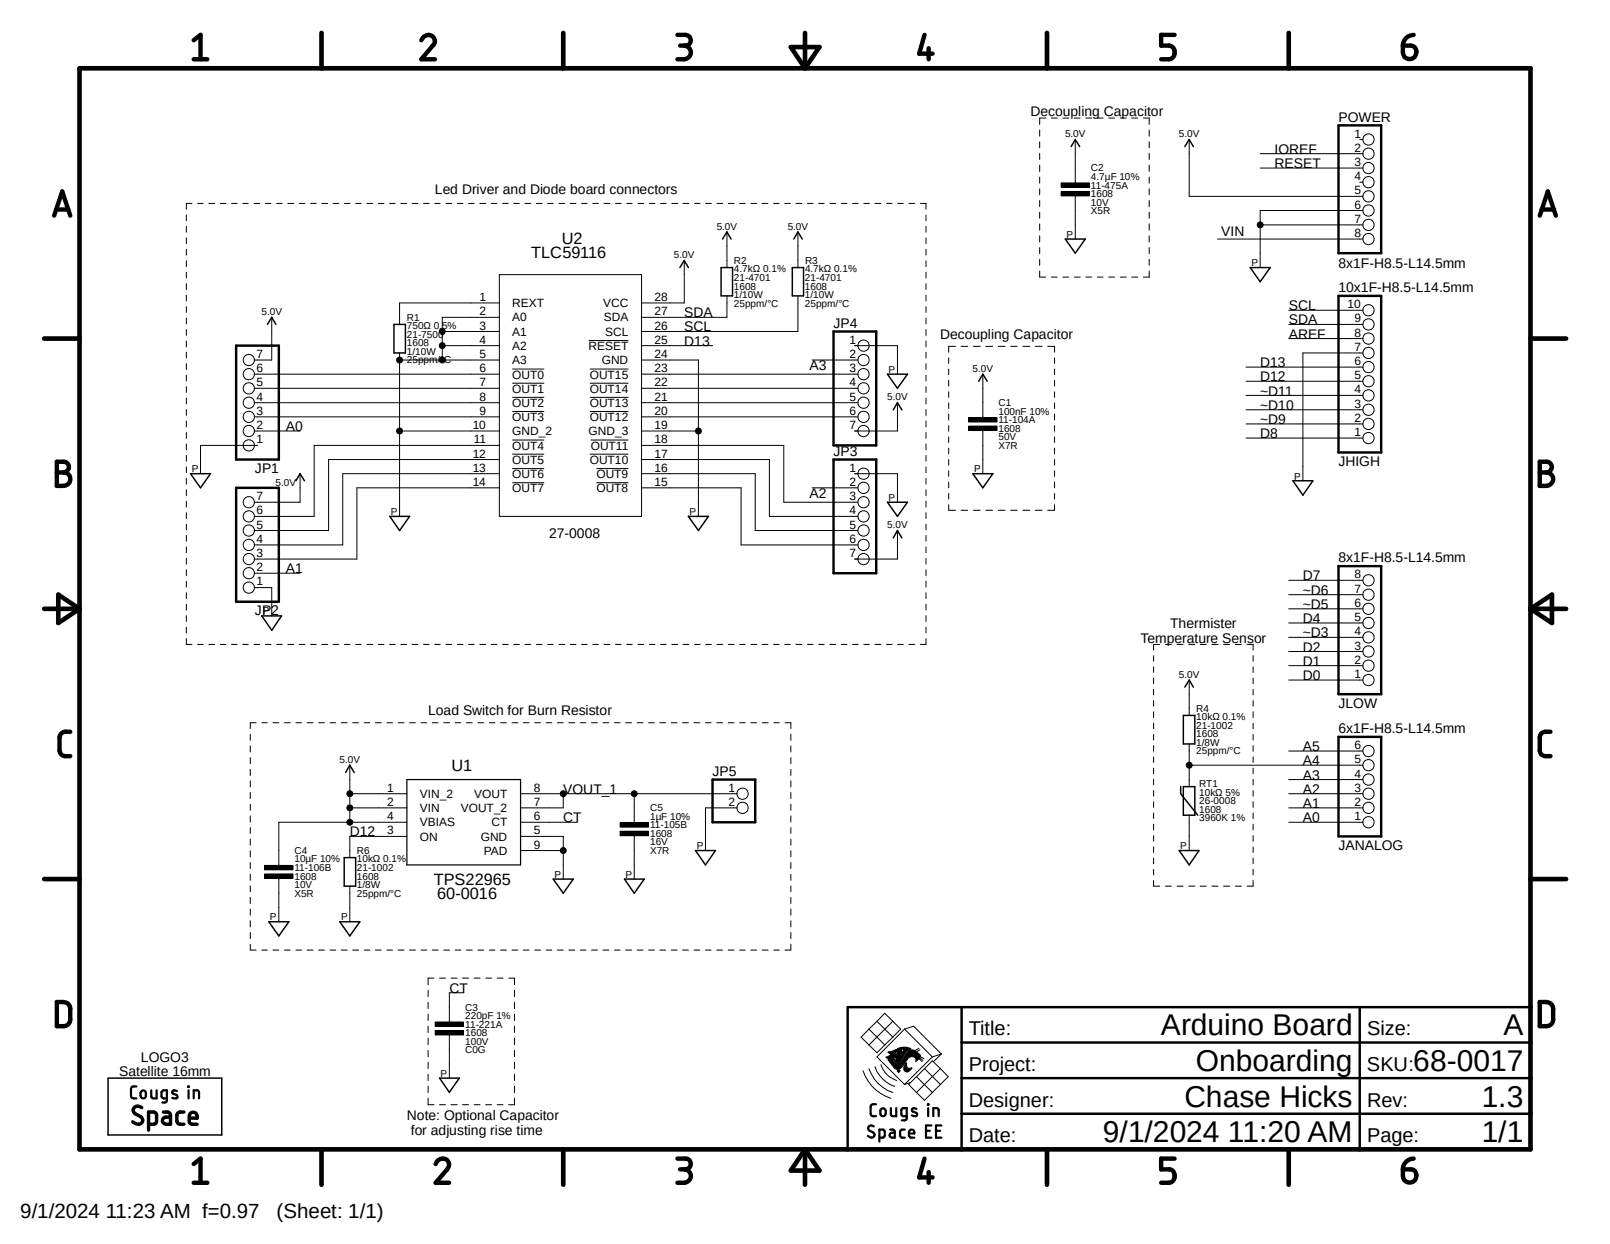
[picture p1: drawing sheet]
<svg xmlns="http://www.w3.org/2000/svg" width="279mm" height="216mm" viewBox="0 0 279 216" stroke-linecap="round" stroke-linejoin="round" font-family="sans-serif">
<path d="M7.2 3.5l265 203.8M272.2 3.5l-265 203.8" fill="none" stroke="#fff" stroke-width=".17"/>
<g fill="none" stroke="#000" stroke-width=".17">
<path d="M32.3 37.3v1M32.3 39.3v1M33.3 35.3h-1v1M34.3 35.3h1M36.2 35.3h1.1M38.2 35.3h1M40.2 35.3h.9M42.1 35.3h1M44.1 35.3h1M46.1 35.3h.9M48 35.3h1M50 35.3h1"/>
<path d="M51.9 35.3h1M53.9 35.3h1M55.8 35.3h1.1M57.8 35.3h1M59.8 35.3h.9M61.7 35.3h1M63.7 35.3h1M65.7 35.3h.9M67.6 35.3h1M69.6 35.3h1M71.5 35.3h1M73.5 35.3h1"/>
<path d="M75.4 35.3h1M77.4 35.3h1M79.4 35.3h.9M81.3 35.3h1M83.3 35.3h1M85.3 35.3h.9M87.2 35.3h1M89.2 35.3h.9M91.1 35.3h1M93.1 35.3h1M95 35.3h1M97 35.3h1"/>
<path d="M99 35.3h.9M100.9 35.3h1M102.9 35.3h.9M104.8 35.3h1M106.8 35.3h1M108.8 35.3h.9M110.7 35.3h1M112.7 35.3h1M114.6 35.3h1M116.6 35.3h1M118.5 35.3h1M120.5 35.3h1"/>
<path d="M122.5 35.3h.9M124.4 35.3h1M126.4 35.3h1M128.4 35.3h.9M130.3 35.3h1M132.2 35.3h1.1M134.2 35.3h1M136.2 35.3h1M138.1 35.3h1M140.1 35.3h1M142.1 35.3h.9M144 35.3h1"/>
<path d="M146 35.3h1M148 35.3h.9M149.9 35.3h1M151.8 35.3h1.1M153.8 35.3h1M155.8 35.3h1M157.7 35.3h1M159.7 35.3h1v1M160.7 37.3v1M160.7 39.3v1M180.4 22.6v1M180.4 24.6v1.1"/>
<path d="M180.4 26.6v1.1M180.4 28.7v1.1M180.4 30.7v1.1M180.4 32.8v1M180.4 34.8v1.1M180.4 36.8v1.1M180.4 38.9v1.1M181.5 20.5h-1.1v1.1M182.5 20.5h1M184.1 31.7h5v.8h-5zM184.1 33.2h5v.8h-5zM184.4 20.5h1.1"/>
<path d="M186.4 20.5h1.1M186.6 24.2v7.5M186.6 34v7.5M188.4 20.5h1M190.4 20.5h1M192.4 20.5h1M194.4 20.5h1.1M196.4 20.5h1M198.4 20.5h1v1.1M199.4 22.6v1M199.4 24.6v1.1M199.4 26.6v1.1"/>
<path d="M199.4 28.7v1.1M199.4 30.7v1.1M199.4 32.8v1M199.4 34.8v1.1M199.4 36.8v1.1M199.4 38.9v1.1M206.4 24.2v9.9h30.1M218.7 26.7h17.8M218.7 29.2h17.8M218.7 39h17.8M236 24.2h.5M236 31.6h.5"/>
<path d="M236.5 36.5h-17.8v9.9M32.3 41.3v1M32.3 43.3v1M32.3 45.3v1M32.3 47.2v1.1M32.3 49.2v1M32.3 51.2v1M32.3 53.2v1M32.3 55.2v1M32.3 57.2v1M32.3 59.2v1M47.2 55.1v7.4h-3.1"/>
<path d="M76.8 60h9.9M76.8 57.5h9.9M86.7 52.6h-17.4v3.7M86.7 47.7h24.6v41.9h-24.6zM86.7 55.1h-9.9v7.4M102.2 59.1h6.9M111.3 60h12.4M118.7 45.2v7.4h-7.4M126.2 40.3v6.1M126.2 51.4v3.7h-14.9M138.5 40.3v6.1M138.5 51.4v6.1h-27.2"/>
<path d="M148.3 60h7.4v4.9M160.7 41.3v1M160.7 43.3v1M160.7 45.3v1M160.7 47.2v1.1M160.7 49.2v1M160.7 51.2v1M160.7 53.2v1M160.7 55.2v1M160.7 57.2v1M160.7 59.2v1M180.4 47v1.1h1.1"/>
<path d="M180.4 40.9v1.1M180.4 43v1M180.4 45v1.1M182.5 48.1h1M184.4 48.1h1.1M186.4 48.1h1.1M188.4 48.1h1M190.4 48.1h1M192.4 48.1h1M194.4 48.1h1.1M196.4 48.1h1M199.4 40.9v1.1"/>
<path d="M199.4 43v1M199.4 45v1.1M199.4 47v1.1h-1M211.3 41.5h25.2M223.6 58.8h12.9M223.6 56.3h12.9M223.6 53.8h12.9M32.3 61.1v1M32.3 63.1v1M32.3 65.1v1M32.3 67.1v1M32.3 69.1v1"/>
<path d="M32.3 71.1v1M32.3 73.1v1M32.3 75.1v1M32.3 77v1.1M32.3 79v1.1M44.1 74.8h8M44.1 72.3h42.6M44.1 69.9h42.6M44.1 67.4h42.6M44.1 64.9h42.6M44.7 77.3h-9.9v4.9M69.3 61.3v28.3"/>
<path d="M69.3 74.8h17.4M69.3 62.5h17.4M86.7 77.3h-32.2v12.3h-10.4M86.7 79.8h-29.7v12.3h-12.9M88.9 64.1h5.5M88.9 66.5h5.5M88.9 69h5.5M88.9 71.4h5.5M88.9 76.4h5.5M88.9 78.8h5.5M102.4 64.1h6.7M102.4 66.5h6.7"/>
<path d="M102.4 69h6.7M102.4 71.4h6.7M102.4 78.8h6.7M102.5 76.4h6.6M111.3 62.5h9.9v27.1M111.3 77.3h24.7v9.9h12.9M111.3 74.8h9.9M111.3 72.3h37.6M111.3 69.9h37.6M111.3 67.4h37.6M111.3 64.9h37.6M111.3 79.8h22.2v9.8h15.4"/>
<path d="M140.9 62.5h8M155.7 69.9v4.9h-7.4M160.7 61.1v1M160.7 63.1v1M160.7 65.1v1M160.7 67.1v1M160.7 69.1v1M160.7 71.1v1M160.7 73.1v1M160.7 75.1v1M160.7 77v1.1M160.7 79v1.1"/>
<path d="M164.6 62.1v1M164.6 64.1v.9M164.6 66v1M164.6 68v1M164.6 69.9v1M164.6 71.9v1M164.6 73.9v.9M164.6 75.8v1M164.6 77.8v1M164.6 79.8v.9M165.8 60.1h-1.2v1M166.8 60.1h1.1"/>
<path d="M168.1 72.5h4.9v.7h-4.9zM168.1 74h4.9v.7h-4.9zM168.9 60.1h1.2M170.6 64.9v7.6M170.6 74.7v7.5M171.1 60.1h1.2M173.2 60.1h1.2M175.4 60.1h1.1M177.5 60.1h1.2M179.7 60.1h1.1M181.8 60.1h1.2v1M183 62.1v1"/>
<path d="M183 64.1v.9M183 66v1M183 68v1M183 69.9v1M183 71.9v1M183 73.9v.9M183 75.8v1M183 77.8v1M183 79.8v.9M216.2 76h20.3M216.2 73.6h20.3M216.2 71.1h20.3"/>
<path d="M216.2 68.6h20.3M216.2 66.2h20.3M216.2 63.7h20.3M236.5 61.3h-10.4v22.1M32.3 81v1M32.3 83v1M32.3 85v1M32.3 87v1M32.3 89v1M32.3 91v.9M32.3 92.9v1M32.3 94.9v1"/>
<path d="M32.3 96.9v1M32.3 98.9v1M44.1 99.5h8M52.1 82.2v5h-8M86.7 84.7h-24.8v12.3h-17.8M86.7 82.2h-27.2v12.4h-15.4M88.9 81.3h5.5M88.9 83.8h5.5M103.5 81.3h5.6M103.5 83.8h5.6M111.3 84.7h17.3v9.9h20.3M111.3 82.2h19.8v9.9h17.8"/>
<path d="M140.9 84.7h8M148.3 82.2h7.4v5M155.7 92.1v4.9h-7.4M160.7 81v1M160.7 83v1M160.7 85v1M160.7 87v1M160.7 89v1M160.7 91v.9M160.7 92.9v1M160.7 94.9v1M160.7 96.9v1"/>
<path d="M160.7 98.9v1M164.6 87.6v1h1.2M164.6 81.7v1M164.6 83.7v1M164.6 85.6v1M166.8 88.6h1.1M168.9 88.6h1.2M171.1 88.6h1.2M173.2 88.6h1.2M175.4 88.6h1.1M177.5 88.6h1.2M179.7 88.6h1.1"/>
<path d="M183 81.7v1M183 83.7v1M183 85.6v1M183 87.6v1h-1.2M32.3 100.9v1M32.3 102.9v1M32.3 104.9v1M32.3 106.8v1.1M32.3 108.8v1.1M32.3 110.8v1h1M34.3 111.8h1M36.2 111.8h1.1"/>
<path d="M38.2 111.8h1M40.2 111.8h.9M42.1 111.8h1M44.1 111.8h1M44.1 102h3.1v4.9M46.1 111.8h.9M48 111.8h1M50 111.8h1M51.9 111.8h1M53.9 111.8h1M55.8 111.8h1.1M57.8 111.8h1"/>
<path d="M59.8 111.8h.9M61.7 111.8h1M63.7 111.8h1M65.7 111.8h.9M67.6 111.8h1M69.6 111.8h1M71.5 111.8h1M73.5 111.8h1M75.4 111.8h1M77.4 111.8h1M79.4 111.8h.9M81.3 111.8h1"/>
<path d="M83.3 111.8h1M85.3 111.8h.9M87.2 111.8h1M89.2 111.8h.9M91.1 111.8h1M93.1 111.8h1M95 111.8h1M97 111.8h1M99 111.8h.9M100.9 111.8h1M102.9 111.8h.9M104.8 111.8h1"/>
<path d="M106.8 111.8h1M108.8 111.8h.9M110.7 111.8h1M112.7 111.8h1M114.6 111.8h1M116.6 111.8h1M118.5 111.8h1M120.5 111.8h1M122.5 111.8h.9M124.4 111.8h1M126.4 111.8h1M128.4 111.8h.9"/>
<path d="M130.3 111.8h1M132.2 111.8h1.1M134.2 111.8h1M136.2 111.8h1M138.1 111.8h1M140.1 111.8h1M142.1 111.8h.9M144 111.8h1M146 111.8h1M148 111.8h.9M149.9 111.8h1M151.8 111.8h1.1"/>
<path d="M153.8 111.8h1M155.8 111.8h1M157.7 111.8h1M160.7 110.8v1h-1M160.7 100.9v1M160.7 102.9v1M160.7 104.9v1M160.7 106.8v1.1M160.7 108.8v1.1M200.2 113.8v1M200.2 115.7v1M200.2 117.7v1"/>
<path d="M200.2 119.6v1M201.3 111.8h-1.1v1M202.2 111.8h1.1M204.3 111.8h1M206.3 111.8h1M206.4 118v6.2M208.3 111.8h1M210.3 111.8h1.1M212.3 111.8h1.1M214.4 111.8h1M216.4 111.8h1.1v1M217.5 113.8v1"/>
<path d="M217.5 115.7v1M217.5 117.7v1M217.5 119.6v1M223.6 118h12.9M223.6 115.5h12.9M223.6 113.1h12.9M223.6 110.6h12.9M223.6 108.1h12.9M223.6 105.7h12.9M223.6 103.2h12.9M223.6 100.7h12.9M43.4 127.4v1.1"/>
<path d="M43.4 129.5v1M43.4 131.5v1M43.4 133.5v1.1M43.4 135.5v1.1M43.4 137.5v1.1M43.4 139.6v1M44.4 125.4h-1v1M45.4 125.4h1M47.4 125.4h1M49.4 125.4h1M51.4 125.4h.9M53.3 125.4h1"/>
<path d="M55.3 125.4h1M57.3 125.4h1M59.2 125.4h1M60.7 137.8h9.9M60.7 132.8v9.9M61.2 125.4h1M63.2 125.4h1M65.2 125.4h1M67.1 125.4h1M69.1 125.4h1M71.1 125.4h1M73.1 125.4h.9"/>
<path d="M75 125.4h1M77 125.4h1M79 125.4h1M80.9 125.4h1.1M82.9 125.4h1M84.9 125.4h1M86.9 125.4h1M88.9 125.4h1M90.3 137.8h37.6M90.8 125.4h1M92.8 125.4h1M94.8 125.4h1"/>
<path d="M96.7 125.4h1M97.7 137.8v2.4h-7.4M98.7 125.4h1M100.7 125.4h1M102.7 125.4h1M104.6 125.4h1.1M106.6 125.4h1M108.6 125.4h1M110.1 137.8v5M110.6 125.4h1M112.6 125.4h.9M114.5 125.4h1"/>
<path d="M116.5 125.4h1M118.4 125.4h1.1M120.4 125.4h1.1M122.4 125.4h1M124.4 125.4h1M126.4 125.4h1M128.4 125.4h.9M130.3 125.4h1M132.3 125.4h1M134.3 125.4h1M136.2 125.4h1v1M137.2 127.4v1.1"/>
<path d="M137.2 129.5v1M137.2 131.5v1M137.2 133.5v1.1M137.2 135.5v1.1M137.2 137.5v1.1M137.2 139.6v1M200.2 121.6v1M200.2 123.5v1M200.2 125.5v1M200.2 127.5v.9M200.2 129.4v1M200.2 131.4v.9"/>
<path d="M200.2 133.3v1M200.2 135.3v.9M200.2 137.2v1M200.2 139.1v1M206.4 132.8h30.1M206.4 129.1v7.4M217.5 121.6v1M217.5 123.5v1M217.5 125.5v1M217.5 127.5v.9M217.5 129.4v1M217.5 131.4v.9"/>
<path d="M217.5 133.3v1M217.5 135.3v.9M217.5 137.2v1M217.5 139.1v1M223.6 137.8h12.9M223.6 135.3h12.9M223.6 130.3h12.9M43.4 141.6v1.1M43.4 143.6v1.1M43.4 145.6v1.1M43.4 147.7v1M43.4 149.7v1"/>
<path d="M43.4 151.7v1.1M43.4 153.8v1M43.4 155.7v1.1M43.4 157.8v1M43.4 159.8v1.1M45.9 150.2h4.9v.8h-4.9zM45.9 151.7h4.9v.7h-4.9zM48.4 152.4v7.6M60.7 140.2h9.9M60.7 153.8v6.2M70.6 142.7h-22.2v7.5M70.6 145.2h-9.9v3.6"/>
<path d="M90.3 142.7h9.9M90.3 145.2h7.4v7.4M90.3 147.6h7.4M107.6 142.8h4.9v.8h-4.9zM107.6 144.3h4.9v.7h-4.9zM110.1 145v7.6M127.9 140.2h-5.5v7.4M137.2 141.6v1.1M137.2 143.6v1.1M137.2 145.6v1.1M137.2 147.7v1M137.2 149.7v1"/>
<path d="M137.2 151.7v1.1M137.2 153.8v1M137.2 155.7v1.1M137.2 157.8v1M137.2 159.8v1.1M200.2 141.1v1M200.2 143v1.1M200.2 145v1M200.2 147v1M200.2 148.9v1M200.2 150.9v.9M200.2 152.8v1h1.1"/>
<path d="M202.2 153.8h1.1M204.3 153.8h1M206.3 153.8h1M206.4 141.5v6.1M208.3 153.8h1M210.3 153.8h1.1M212.3 153.8h1.1M214.4 153.8h1M217.5 152.8v1h-1.1M217.5 141.1v1M217.5 143v1.1M217.5 145v1"/>
<path d="M217.5 147v1M217.5 148.9v1M217.5 150.9v.9M223.6 142.7h12.9M223.6 140.2h12.9M43.4 161.8v1.1M43.4 163.9v1h1M45.4 164.9h1M47.4 164.9h1M49.4 164.9h1M51.4 164.9h.9M53.3 164.9h1"/>
<path d="M55.3 164.9h1M57.3 164.9h1M59.2 164.9h1M61.2 164.9h1M63.2 164.9h1M65.2 164.9h1M67.1 164.9h1M69.1 164.9h1M71.1 164.9h1M73.1 164.9h.9M74.3 171.9v1.1M74.3 173.9v1.1"/>
<path d="M74.3 176v1.1M74.3 178.1v1.1M75 164.9h1M75.3 169.8h-1v1.1M75.5 177.4h4.9v.7h-4.9zM75.5 178.9h4.9v.7h-4.9zM76.3 169.8h1M77 164.9h1M78 179.6v7.5M78.3 169.8h1M79 164.9h1M80.3 169.8h1"/>
<path d="M80.5 172.3h-2.5v5.1M80.9 164.9h1.1M82.3 169.8h1M82.9 164.9h1M84.3 169.8h1M84.9 164.9h1M86.3 169.8h1M86.9 164.9h1M88.3 169.8h1v1.1M88.9 164.9h1M89.3 171.9v1.1M89.3 173.9v1.1"/>
<path d="M89.3 176v1.1M89.3 178.1v1.1M90.8 164.9h1M92.8 164.9h1M94.8 164.9h1M96.7 164.9h1M98.7 164.9h1M100.7 164.9h1M102.7 164.9h1M104.6 164.9h1.1M106.6 164.9h1M108.6 164.9h1"/>
<path d="M110.6 164.9h1M112.6 164.9h.9M114.5 164.9h1M116.5 164.9h1M118.4 164.9h1.1M120.4 164.9h1.1M122.4 164.9h1M124.4 164.9h1M126.4 164.9h1M128.4 164.9h.9M130.3 164.9h1M132.3 164.9h1"/>
<path d="M134.3 164.9h1M137.2 163.9v1h-1M137.2 161.8v1.1M150.8 178.6l-1.4 1.4 1.4 1.4M150.8 178.6l2.7 2.8M152.2 177.2l1.3-1.3 2.8 2.7-1.4 1.4M152.2 177.2l-1.4 1.4M152.2 177.2l2.7 2.8M154.9 177.2l-4.1 4.2M157 178.6l4.8 4.8M157 178.6l-4.8 4.8 4.8 4.9M157 178.6l1.5-.5 4.9 4.8"/>
<path d="M74.3 190.6v1.1h1M74.3 180.2v1.1M74.3 182.3v1.1M74.3 184.4v1.1M74.3 186.4v1.1M74.3 188.5v1.2M76.3 191.7h1M78.3 191.7h1M80.3 191.7h1M82.3 191.7h1M84.3 191.7h1M86.3 191.7h1"/>
<path d="M89.3 180.2v1.1M89.3 182.3v1.1M89.3 184.4v1.1M89.3 186.4v1.1M89.3 188.5v1.2M89.3 190.6v1.1h-1M149.8 185.8a7.5 7.5 0 0 0 4.8 4.8M150.8 185.5a6.6 6.6 0 0 0 4.1 4.1M150.8 181.4l1.4 1.3 1.3-1.3M151.8 185.1a5.5 5.5 0 0 0 3.5 3.5M152.9 184.8a4.3 4.3 0 0 0 2.7 2.7M154.1 182.5l.8-.1 .7-.3v.5l-.2 .1-.1 .3 .5-.4-.1-.6 .9-.3-.2 1.1 .5-.6h-.1v-.5l1.3 .3a3.6 3.6 0 0 0-1.6 1.8l-.5 .5a.54 .54 0 0 1-.8-.1l.5-.7a2.07 2.07 0 0 1-1.9 0l.8-.5-.5-.3z"/>
<path d="M154.1 183.9h1.1l-.3 .3a.83 .83 0 0 0 .8 .4 .83 .83 0 0 0 .7-.4 4.8 4.8 0 0 1 1.5-1.9l.2-.1a1.83 1.83 0 0 1 1.6 .9 1.09 1.09 0 0 1-.7 1 .76 .76 0 0 0-.7-.7 .76 .76 0 0 0-.8 .5 4.7 4.7 0 0 1-1.6 1.7h-.3l-.4-.3zM154.9 180l-1.4 1.4M155.7 185.8h.5l-.2 .3zM157.2 184.4l.2 .1a.6 .6 0 0 0 .1 .7 .6 .6 0 0 0 .7 .1l.1 .1a.87 .87 0 0 1-1.2 .5 1.1 1.1 0 0 1 .1-1.5zM159 184.1l-.1 .2M159 186.9l2.8 2.7M159.4 183.7l.6 .5M159.5 181.9l-.8 .5M159.5 183.5l.7 .5M159.6 183.3l.8 .4M159.6 182.2l-.6 .4M160.4 185.5l2.8 2.7"/>
<path d="M161.8 183.4l-4.8 4.8 1-.3M163.2 185.5l-1.4-1.4-4.1 4.1 1.3 1.4M163.2 185.5l1.3 1.4-4.1 4.1-1.4-1.4M163.2 185.5l-4.2 4.1M163.4 182.9l-1.6 .5M163.4 182.9l-1.4 1.4"/>
<circle cx="218.7" cy="39" r=".51"/>
<circle cx="237.5" cy="34.1" r=".98"/>
<circle cx="237.5" cy="31.6" r=".98"/>
<circle cx="237.5" cy="26.7" r=".98"/>
<circle cx="237.5" cy="36.5" r=".98"/>
<circle cx="237.5" cy="39" r=".98"/>
<circle cx="237.5" cy="29.2" r=".98"/>
<circle cx="237.5" cy="24.2" r=".98"/>
<circle cx="76.7" cy="60" r=".51"/>
<circle cx="76.7" cy="57.5" r=".51"/>
<circle cx="149.9" cy="60" r=".98"/>
<circle cx="237.5" cy="56.3" r=".98"/>
<circle cx="237.5" cy="53.8" r=".98"/>
<circle cx="237.5" cy="41.5" r=".98"/>
<circle cx="237.5" cy="58.8" r=".98"/>
<circle cx="43.2" cy="64.9" r=".98"/>
<circle cx="43.2" cy="72.3" r=".98"/>
<circle cx="43.2" cy="67.4" r=".98"/>
<circle cx="43.2" cy="74.8" r=".98"/>
<circle cx="43.2" cy="77.3" r=".98"/>
<circle cx="43.2" cy="62.5" r=".98"/>
<circle cx="43.2" cy="69.9" r=".98"/>
<circle cx="69.3" cy="62.5" r=".51"/>
<circle cx="69.3" cy="74.8" r=".51"/>
<circle cx="76.7" cy="62.5" r=".51"/>
<circle cx="121.2" cy="74.8" r=".51"/>
<circle cx="149.9" cy="74.8" r=".98"/>
<circle cx="149.9" cy="62.5" r=".98"/>
<circle cx="149.9" cy="64.9" r=".98"/>
<circle cx="149.9" cy="69.9" r=".98"/>
<circle cx="149.9" cy="67.4" r=".98"/>
<circle cx="149.9" cy="72.3" r=".98"/>
<circle cx="237.5" cy="63.7" r=".98"/>
<circle cx="237.5" cy="61.3" r=".98"/>
<circle cx="237.5" cy="68.6" r=".98"/>
<circle cx="237.5" cy="66.2" r=".98"/>
<circle cx="237.5" cy="76" r=".98"/>
<circle cx="237.5" cy="71.1" r=".98"/>
<circle cx="237.5" cy="73.6" r=".98"/>
<circle cx="43.2" cy="87.2" r=".98"/>
<circle cx="43.2" cy="94.6" r=".98"/>
<circle cx="43.2" cy="99.5" r=".98"/>
<circle cx="43.2" cy="92.1" r=".98"/>
<circle cx="43.2" cy="89.6" r=".98"/>
<circle cx="43.2" cy="97" r=".98"/>
<circle cx="149.9" cy="89.6" r=".98"/>
<circle cx="149.9" cy="87.2" r=".98"/>
<circle cx="149.9" cy="92.1" r=".98"/>
<circle cx="149.9" cy="82.2" r=".98"/>
<circle cx="149.9" cy="97" r=".98"/>
<circle cx="149.9" cy="84.7" r=".98"/>
<circle cx="149.9" cy="94.6" r=".98"/>
<circle cx="43.2" cy="102" r=".98"/>
<circle cx="237.5" cy="115.5" r=".98"/>
<circle cx="237.5" cy="100.7" r=".98"/>
<circle cx="237.5" cy="113.1" r=".98"/>
<circle cx="237.5" cy="103.2" r=".98"/>
<circle cx="237.5" cy="108.1" r=".98"/>
<circle cx="237.5" cy="110.6" r=".98"/>
<circle cx="237.5" cy="105.7" r=".98"/>
<circle cx="237.5" cy="118" r=".98"/>
<circle cx="60.7" cy="137.8" r=".51"/>
<circle cx="97.7" cy="137.8" r=".51"/>
<circle cx="110.1" cy="137.8" r=".51"/>
<circle cx="128.9" cy="137.8" r=".98"/>
<circle cx="206.4" cy="132.8" r=".51"/>
<circle cx="237.5" cy="132.8" r=".98"/>
<circle cx="237.5" cy="137.8" r=".98"/>
<circle cx="237.5" cy="135.3" r=".98"/>
<circle cx="237.5" cy="130.3" r=".98"/>
<circle cx="60.7" cy="140.2" r=".51"/>
<circle cx="60.7" cy="142.7" r=".51"/>
<circle cx="97.7" cy="147.6" r=".51"/>
<circle cx="128.9" cy="140.2" r=".98"/>
<circle cx="237.5" cy="142.7" r=".98"/>
<circle cx="237.5" cy="140.2" r=".98"/>
</g>
<g fill="none" stroke="#000" stroke-width=".42">
<path d="M232.3 21.8h7.4v22.1h-7.4zM41 60h7.4v19.8h-7.4zM144.7 57.5h7.4v19.8h-7.4zM232.3 51.4h7.4v27.1h-7.4zM144.7 79.8h7.4v19.7h-7.4zM41 84.7h7.4v19.7h-7.4zM232.3 98.3h7.4v22.2h-7.4zM123.7 135.3h7.4v7.4h-7.4zM232.3 127.9h7.4v17.3h-7.4zM166.9 174.8v24.7M236 174.8v24.7M265.6 174.8h-118.5v24.7"/>
<path d="M166.9 193.3h98.7M166.9 187.1h98.7M166.9 180.9h98.7"/>
</g>
<g fill="none" stroke="#000" stroke-width=".25">
<path d="M185.9 25.4l.7-1.2 .8 1.2M205.6 25.4l.8-1.2 .7 1.2M46.4 56.3l.8-1.2 .7 1.2M68.4 56.3h2v5h-2zM118 46.4l.7-1.2 .8 1.2M125.1 46.4h2v5h-2zM125.4 41.5l.8-1.2 .7 1.2M137.5 46.4h1.9v5h-1.9zM137.8 41.5l.7-1.2 .7 1.2M184.9 41.5h3.4l-1.7 2.4zM217 46.4h3.4l-1.7 2.5zM154 64.9h3.5l-1.8 2.5z"/>
<path d="M155 71.1l.7-1.2 .8 1.2M169.8 66.2l.8-1.3 .7 1.3M33.1 82.2h3.4l-1.7 2.5zM51.4 83.4l.7-1.2 .7 1.2M67.6 89.6h3.5l-1.8 2.5zM119.5 89.6h3.4l-1.7 2.5zM154 87.2h3.5l-1.8 2.4zM155 93.3l.7-1.2 .8 1.2M168.8 82.2h3.5l-1.7 2.5zM224.4 83.4h3.4l-1.7 2.5zM45.4 106.9h3.5l-1.7 2.5zM205.6 119.3l.8-1.3 .7 1.3"/>
<path d="M60 134.1l.7-1.3 .8 1.3M204.9 136.5v1.3l3 3.7M205.4 136.5h1.9v5h-1.9zM205.4 124.2h1.9v4.9h-1.9zM46.7 160h3.4l-1.7 2.4zM59 160h3.4l-1.7 2.4zM59.7 148.8h2v5h-2zM96 152.6h3.5l-1.8 2.4zM108.4 152.6h3.4l-1.7 2.4zM120.7 147.6h3.5l-1.8 2.5zM204.6 147.6h3.5l-1.7 2.5zM18.8 187.1h19.7v9.9h-19.7z"/>
<path d="M76.3 187.1h3.4l-1.7 2.5z"/>
</g>
<g fill="#000">
<path d="M184.1 31.7h5v.8h-5z" fill-rule="evenodd"/>
<path d="M184.1 33.2h5v.8h-5z" fill-rule="evenodd"/>
<path d="M168.1 72.5h4.9v.7h-4.9z" fill-rule="evenodd"/>
<path d="M168.1 74h4.9v.7h-4.9z" fill-rule="evenodd"/>
<path d="M45.9 150.2h4.9v.8h-4.9z" fill-rule="evenodd"/>
<path d="M45.9 151.7h4.9v.7h-4.9z" fill-rule="evenodd"/>
<path d="M107.6 142.8h4.9v.8h-4.9z" fill-rule="evenodd"/>
<path d="M107.6 144.3h4.9v.7h-4.9z" fill-rule="evenodd"/>
<path d="M75.5 177.4h4.9v.7h-4.9z" fill-rule="evenodd"/>
<path d="M75.5 178.9h4.9v.7h-4.9z" fill-rule="evenodd"/>
<path d="M154.1 182.5l.8-.1 .7-.3v.5l-.2 .1-.1 .3 .5-.4-.1-.6 .9-.3-.2 1.1 .5-.6h-.1v-.5l1.3 .3a3.6 3.6 0 0 0-1.6 1.8l-.5 .5a.54 .54 0 0 1-.8-.1l.5-.7a2.07 2.07 0 0 1-1.9 0l.8-.5-.5-.3z" fill-rule="evenodd"/>
<path d="M154.1 183.9h1.1l-.3 .3a.83 .83 0 0 0 .8 .4 .83 .83 0 0 0 .7-.4 4.8 4.8 0 0 1 1.5-1.9l.2-.1a1.83 1.83 0 0 1 1.6 .9 1.09 1.09 0 0 1-.7 1 .76 .76 0 0 0-.7-.7 .76 .76 0 0 0-.8 .5 4.7 4.7 0 0 1-1.6 1.7h-.3l-.4-.3z" fill-rule="evenodd"/>
<path d="M155.7 185.8h.5l-.2 .3z" fill-rule="evenodd"/>
<path d="M157.2 184.4l.2 .1a.6 .6 0 0 0 .1 .7 .6 .6 0 0 0 .7 .1l.1 .1a.87 .87 0 0 1-1.2 .5 1.1 1.1 0 0 1 .1-1.5z" fill-rule="evenodd"/>
<circle cx="218.7" cy="39" r=".51"/>
<circle cx="76.7" cy="60" r=".51"/>
<circle cx="76.7" cy="57.5" r=".51"/>
<circle cx="69.3" cy="62.5" r=".51"/>
<circle cx="69.3" cy="74.8" r=".51"/>
<circle cx="76.7" cy="62.5" r=".51"/>
<circle cx="121.2" cy="74.8" r=".51"/>
<circle cx="60.7" cy="137.8" r=".51"/>
<circle cx="97.7" cy="137.8" r=".51"/>
<circle cx="110.1" cy="137.8" r=".51"/>
<circle cx="206.4" cy="132.8" r=".51"/>
<circle cx="60.7" cy="140.2" r=".51"/>
<circle cx="60.7" cy="142.7" r=".51"/>
<circle cx="97.7" cy="147.6" r=".51"/>
</g>
<g fill="none" stroke="#000" stroke-width=".38">
<path d="M23.7 188.6h-.8l-.2 .4 .1 1.4 .1 .2h.8M24.5 189.5l.1-.2a.44 .44 0 0 1 .7 .4v.5a.47 .47 0 0 1-.5 .4 .47 .47 0 0 1-.4-.4zM26.2 189.2v1.1l.1 .2 .3 .1h.6v-1.4M29 190.6h-.6l-.3-.1-.1-.9 .2-.3 .8-.1v1.8l-.2 .3h-.6M30.7 189.4a.5 .5 0 0 0-.8 .1v.2l.7 .3 .2 .4a.69 .69 0 0 1-.9 .1M32.6 188.6h.2zM32.7 189.2v1.4M33.6 190.6v-1.4h.6l.3 .2v1.2M151.6 195.5a.53 .53 0 0 0-.7-.1 .53 .53 0 0 0 0 .8l.7 .4a.53 .53 0 0 1 0 .8 .53 .53 0 0 1-.8-.1l-.2-.2M152 191.6l-.7 .1-.2 .4v1.4l.2 .2h.7M152.6 197.4h.8a1.21 1.21 0 0 0 .1-1.2l-.3-.2h-.6v2.1M153 192.4a.49 .49 0 0 1 .7 .4v.5a.47 .47 0 0 1-.5 .4 .47 .47 0 0 1-.4-.4v-.7z"/>
<path d="M154.5 196l.6 .1 .2 .3v1h-.5a.42 .42 0 0 1-.5-.4 .42 .42 0 0 1 .5-.4h.5M154.6 192.3v1.1v.1l.3 .2h.6v-1.4M157 196h-.5l-.2 .2a1.21 1.21 0 0 0 .1 1.2h.6M157.4 193.7h-.6l-.3-.2-.1-.8 .2-.3 .8-.1v1.8l-.2 .3h-.7M157.7 196.7h1a.49 .49 0 0 0-.4-.7 .49 .49 0 0 0-.6 .5v.6l.2 .3h.8M159 192.4a.5 .5 0 0 0-.8 .2v.2l1 .5-.1 .4-.9-.1M160.7 196.3h.7M161 191.6l.1 .1zM161.1 192.3v1.4M161.6 195.3h-.9v2.1h.9M162 193.7v-1.4h.6l.3 .2v1.2M162.4 196.3h.8"/>
<path d="M163.4 195.3h-1v2.1h1"/>
</g>
<path d="M24.6 192.2a.79 .79 0 0 0-1.2-.1 .79 .79 0 0 0 .1 1.2l.9 .5a.73 .73 0 0 1 .3 1 .73 .73 0 0 1-1 .3l-.7-.4M25.8 195.1h.9a.51 .51 0 0 0 .5-.5l-.1-1.3-.4-.3h-.9v3.1M28.4 193h.7a.59 .59 0 0 1 .5 .5v1.6h-.8a.61 .61 0 0 1-.6-.6 .61 .61 0 0 1 .6-.6h.8M31.9 193h-.7a.58 .58 0 0 0-.5 .5v1.1a.58 .58 0 0 0 .5 .5h.7M32.9 194.1h1.3a.71 .71 0 0 0-.5-1.1 .71 .71 0 0 0-.8 .7v.9a.51 .51 0 0 0 .5 .5h.8" fill="none" stroke="#000" stroke-width=".59"/>
<path d="M70.6 135.3h19.7v14.8h-19.7z" fill="none" stroke="#000" stroke-width=".21"/>
<g fill="none" stroke="#000" stroke-width=".8">
<path d="M13.8 11.9h251.8v187.6h-251.8zM55.8 5.7v6.2M97.7 5.7v6.2M137.2 8.2h5l-2.5 3.7zM139.7 5.7v6.2M181.7 5.7v6.2M223.6 5.7v6.2M7.7 58.8h6.1M265.6 58.8h6.2M7.7 105.7h6.1M10.1 103.2l3.7 2.5-3.7 2.4zM265.6 105.7h6.2"/>
<path d="M265.6 105.7l3.7-2.5v4.9zM7.7 152.6h6.1M265.6 152.6h6.2M55.8 199.5v6.1M97.7 199.5v6.1M139.7 199.5v6.1M139.7 199.5l2.5 3.7h-5zM181.7 199.5v6.1M223.6 199.5v6.1"/>
</g>
<g fill="none" stroke="#000" stroke-width=".76">
<path d="M33.6 7l1.2-.9v4.2M33.6 10.3h2.4M73.1 7a1.17 1.17 0 0 1 1.5-.9 1.17 1.17 0 0 1 .7 1.6l-2.2 2.6h2.4M117.6 6.1h1.4a.93 .93 0 0 1 .9 .9 .93 .93 0 0 1-.9 .9h-1M118.7 7.9a1.19 1.19 0 0 1 1.2 1.2 1.19 1.19 0 0 1-1.2 1.2h-1.1M160.4 6.1l-.9 3.2h2.3M161.2 8.4v1.9M203.8 6.1h-2.3v1.8h1.4a1.21 1.21 0 0 1 1 1.2 1.21 1.21 0 0 1-1 1.2h-1.4M243.5 7.9h1.4a1.18 1.18 0 0 1 .9 1.3 1.18 1.18 0 0 1-1.2 1.1 1.18 1.18 0 0 1-1.1-1.2zM245.3 6.1a1.88 1.88 0 0 0-1.8 1.8M9.4 37.4l1.4-4.2 1.4 4.2M9.8 36.4h2.1"/>
<path d="M267.2 37.4l1.4-4.2 1.4 4.2M267.5 36.4h2.2M9.9 80.1h1.1a.93 .93 0 0 1 1 1 .93 .93 0 0 1-1 .9 1.16 1.16 0 0 1 1.2 1.2 1.16 1.16 0 0 1-1.2 1.1h-1.1zM9.9 82h1.1M267.2 80.1h1.2a.93 .93 0 0 1 .9 1 .93 .93 0 0 1-.9 .9 1.16 1.16 0 0 1 1.2 1.2 1.16 1.16 0 0 1-1.2 1.1h-1.2zM267.2 82h1.2M12.2 127h-.9a1.03 1.03 0 0 0-1 .9v2.4a1.03 1.03 0 0 0 1 .9h.9M269.1 127h-1a.94 .94 0 0 0-.9 .9v2.4a.94 .94 0 0 0 .9 .9h1M9.9 173.9a2.03 2.03 0 0 1 2.1 .5l.2 .7v1.9a1.12 1.12 0 0 1-1.2 1.1h-1.1zM267.2 173.9a2.03 2.03 0 0 1 2.1 .5l.2 .7v1.9a1.12 1.12 0 0 1-1.1 1.1h-1.2zM33.6 202l1.2-.9v4.2M33.6 205.3h2.4"/>
<path d="M75.6 202a1.15 1.15 0 0 1 1.5-.9 1.15 1.15 0 0 1 .7 1.6l-2.2 2.6h2.3M117.6 201.1h1.4a.93 .93 0 0 1 .9 .9 .93 .93 0 0 1-.9 .9h-1M118.7 202.9a1.16 1.16 0 0 1 1.2 1.2 1.16 1.16 0 0 1-1.2 1.2h-1.1M160.4 201.1l-.9 3.2h2.3M161.2 203.4v1.9M203.8 201.1h-2.3v1.8h1.4a1.19 1.19 0 0 1 1 1.2 1.19 1.19 0 0 1-1 1.2h-1.4M243.5 202.9h1.4a1.12 1.12 0 0 1 .9 .8 1.12 1.12 0 0 1-.3 1.2 1.19 1.19 0 0 1-1.3 .3 1.19 1.19 0 0 1-.7-1.1zM245.3 201.1a1.88 1.88 0 0 0-1.8 1.8"/>
</g>
<g font-size="5.2">
<text x="201.5" y="179.7">Arduino Board</text>
<text x="260.9" y="179.7">A</text>
<text x="207.5" y="185.9">Onboarding</text>
<text x="245.3" y="185.9">68-0017</text>
<text x="205.5" y="192.1">Chase Hicks</text>
<text x="257.1" y="192.1">1.3</text>
<text x="191.4" y="198.2">9/1/2024 11:20 AM</text>
<text x="257.2" y="198.2">1/1</text>
</g>
<g font-size="3.6">
<text x="3.5" y="211.4">9/1/2024 11:23 AM f=0.97</text>
<text x="48" y="211.4">(Sheet: 1/1)</text>
</g>
<g font-size="3.5">
<text x="168.1" y="179.7">Title:</text>
<text x="237.2" y="179.7">Size:</text>
<text x="168.1" y="185.9">Project:</text>
<text x="237.2" y="185.9">SKU:</text>
<text x="168.1" y="192.1">Designer:</text>
<text x="237.2" y="192.1">Rev:</text>
<text x="168.1" y="198.2">Date:</text>
<text x="237.2" y="198.2">Page:</text>
</g>
<g font-size="2.8">
<text x="92.2" y="44.7">TLC59116</text>
<text x="97.5" y="42.3">U2</text>
<text x="78.4" y="133.8">U1</text>
<text x="75.3" y="153.6">TPS22965</text>
<text x="75.9" y="156">60-0016</text>
</g>
<g font-size="2.4">
<text x="178.8" y="20.1">Decoupling Capacitor</text>
<text x="232.3" y="21.1">POWER</text>
<text x="221.2" y="26.7">IOREF</text>
<text x="221.2" y="29.2">RESET</text>
<text x="75.5" y="33.7">Led Driver and Diode board connectors</text>
<text x="211.9" y="40.9">VIN</text>
<text x="232.3" y="46.4">8x1F-H8.5-L14.5mm</text>
<text x="223.6" y="53.8">SCL</text>
<text x="232.3" y="50.6">10x1F-H8.5-L14.5mm</text>
<text x="118.7" y="60">D13</text>
<text x="118.7" y="55.1">SDA</text>
<text x="118.7" y="57.5">SCL</text>
<text x="144.7" y="56.9">JP4</text>
<text x="163.2" y="58.8">Decoupling Capacitor</text>
<text x="223.6" y="58.8">AREF</text>
<text x="223.6" y="56.3">SDA</text>
<text x="140.5" y="64.2">A3</text>
<text x="218.7" y="63.7">D13</text>
<text x="218.7" y="66.2">D12</text>
<text x="218.7" y="68.7">~D11</text>
<text x="218.7" y="71.1">~D10</text>
<text x="49.6" y="74.8">A0</text>
<text x="218.7" y="73.6">~D9</text>
<text x="218.7" y="76">D8</text>
<text x="44.2" y="82.1">JP1</text>
<text x="144.7" y="79.1">JP3</text>
<text x="232.3" y="80.9">JHIGH</text>
<text x="140.5" y="86.4">A2</text>
<text x="95.3" y="93.3">27-0008</text>
<text x="49.6" y="99.5">A1</text>
<text x="226.1" y="100.7">D7</text>
<text x="232.3" y="97.5">8x1F-H8.5-L14.5mm</text>
<text x="44.2" y="106.8">JP2</text>
<text x="226.1" y="103.2">~D6</text>
<text x="226.1" y="105.7">~D5</text>
<text x="197.9" y="111.5">Temperature Sensor</text>
<text x="203.1" y="109">Thermister</text>
<text x="226.1" y="110.6">~D3</text>
<text x="226.1" y="108.1">D4</text>
<text x="226.1" y="113.1">D2</text>
<text x="226.1" y="115.5">D1</text>
<text x="226.1" y="118">D0</text>
<text x="74.3" y="124.2">Load Switch for Burn Resistor</text>
<text x="232.3" y="122.9">JLOW</text>
<text x="226.1" y="130.3">A5</text>
<text x="232.3" y="127.2">6x1F-H8.5-L14.5mm</text>
<text x="97.7" y="137.8">VOUT_1</text>
<text x="123.7" y="134.7">JP5</text>
<text x="226.1" y="137.8">A2</text>
<text x="226.1" y="135.3">A3</text>
<text x="226.1" y="132.8">A4</text>
<text x="97.7" y="142.7">CT</text>
<text x="226.1" y="142.7">A0</text>
<text x="226.1" y="140.2">A1</text>
<text x="60.7" y="145.2">D12</text>
<text x="232.3" y="147.5">JANALOG</text>
<text x="78" y="172.3">CT</text>
<text x="24.5" y="184.3">LOGO3</text>
<text x="20.7" y="186.7">Satellite 16mm</text>
<text x="70.6" y="194.4">Note: Optional Capacitor</text>
<text x="71.3" y="197">for adjusting rise time</text>
</g>
<g font-size="2.1">
<text x="235" y="23.9">1</text>
<text x="235" y="26.3">2</text>
<text x="235" y="28.8">3</text>
<text x="235" y="31.3">4</text>
<text x="235" y="33.7">5</text>
<text x="235" y="36.2">6</text>
<text x="235" y="38.7">7</text>
<text x="235" y="41.1">8</text>
<text x="83.2" y="52.2">1</text>
<text x="88.9" y="53.3">REXT</text>
<text x="104.7" y="53.3">VCC</text>
<text x="113.6" y="52.2">28</text>
<text x="233.9" y="53.5">10</text>
<text x="83.2" y="54.7">2</text>
<text x="83.2" y="57.2">3</text>
<text x="83.2" y="59.6">4</text>
<text x="88.9" y="55.8">A0</text>
<text x="88.9" y="58.3">A1</text>
<text x="104.8" y="55.8">SDA</text>
<text x="105" y="58.3">SCL</text>
<text x="113.6" y="59.6">25</text>
<text x="113.6" y="57.2">26</text>
<text x="113.6" y="54.7">27</text>
<text x="147.4" y="59.6">1</text>
<text x="235" y="58.4">8</text>
<text x="235" y="56">9</text>
<text x="44.5" y="64.6">6</text>
<text x="44.5" y="62.1">7</text>
<text x="83.2" y="62.1">5</text>
<text x="83.2" y="64.6">6</text>
<text x="88.9" y="60.7">A2</text>
<text x="88.9" y="63.2">A3</text>
<text x="88.9" y="65.7">OUT0</text>
<text x="102.2" y="60.7">RESET</text>
<text x="102.4" y="65.7">OUT15</text>
<text x="104.4" y="63.2">GND</text>
<text x="113.6" y="64.6">23</text>
<text x="113.6" y="62.1">24</text>
<text x="147.4" y="62.1">2</text>
<text x="147.4" y="64.6">3</text>
<text x="235" y="65.8">5</text>
<text x="235" y="63.4">6</text>
<text x="235" y="60.9">7</text>
<text x="44.5" y="69.5">4</text>
<text x="44.5" y="67.1">5</text>
<text x="83.2" y="67.1">7</text>
<text x="83.2" y="69.5">8</text>
<text x="88.9" y="68.2">OUT1</text>
<text x="88.9" y="70.6">OUT2</text>
<text x="102.4" y="70.6">OUT13</text>
<text x="102.4" y="68.2">OUT14</text>
<text x="113.6" y="69.5">21</text>
<text x="113.6" y="67.1">22</text>
<text x="147.4" y="67.1">4</text>
<text x="147.4" y="69.5">5</text>
<text x="235" y="70.8">3</text>
<text x="235" y="68.3">4</text>
<text x="44.5" y="76.9">1</text>
<text x="44.5" y="74.5">2</text>
<text x="44.5" y="72">3</text>
<text x="82" y="74.5">10</text>
<text x="82.2" y="76.9">11</text>
<text x="83.2" y="72">9</text>
<text x="88.9" y="73.1">OUT3</text>
<text x="88.9" y="75.6">GND_2</text>
<text x="102.2" y="75.6">GND_3</text>
<text x="102.4" y="73.1">OUT12</text>
<text x="113.6" y="76.9">18</text>
<text x="113.6" y="74.5">19</text>
<text x="113.6" y="72">20</text>
<text x="147.4" y="72">6</text>
<text x="147.4" y="74.5">7</text>
<text x="235" y="75.7">1</text>
<text x="235" y="73.2">2</text>
<text x="82" y="79.4">12</text>
<text x="82" y="81.9">13</text>
<text x="88.9" y="78">OUT4</text>
<text x="88.9" y="80.5">OUT5</text>
<text x="88.9" y="83">OUT6</text>
<text x="102.4" y="80.5">OUT10</text>
<text x="102.5" y="78">OUT11</text>
<text x="103.5" y="83">OUT9</text>
<text x="113.6" y="81.9">16</text>
<text x="113.6" y="79.4">17</text>
<text x="147.4" y="81.9">1</text>
<text x="44.5" y="89.3">6</text>
<text x="44.5" y="86.8">7</text>
<text x="82" y="84.3">14</text>
<text x="88.9" y="85.4">OUT7</text>
<text x="103.5" y="85.4">OUT8</text>
<text x="113.6" y="84.3">15</text>
<text x="147.4" y="84.3">2</text>
<text x="147.4" y="86.8">3</text>
<text x="147.4" y="89.3">4</text>
<text x="44.5" y="94.2">4</text>
<text x="44.5" y="91.7">5</text>
<text x="147.4" y="91.7">5</text>
<text x="147.4" y="94.2">6</text>
<text x="44.5" y="101.6">1</text>
<text x="44.5" y="99.1">2</text>
<text x="44.5" y="96.7">3</text>
<text x="147.4" y="96.7">7</text>
<text x="235" y="100.4">8</text>
<text x="235" y="107.8">5</text>
<text x="235" y="105.3">6</text>
<text x="235" y="102.9">7</text>
<text x="235" y="112.7">3</text>
<text x="235" y="110.3">4</text>
<text x="235" y="117.6">1</text>
<text x="235" y="115.2">2</text>
<text x="235" y="130">6</text>
<text x="67.2" y="137.4">1</text>
<text x="92.6" y="137.4">8</text>
<text x="126.4" y="137.4">1</text>
<text x="235" y="137.4">3</text>
<text x="235" y="135">4</text>
<text x="235" y="132.5">5</text>
<text x="67.2" y="139.9">2</text>
<text x="67.2" y="142.4">4</text>
<text x="72.9" y="138.5">VIN_2</text>
<text x="72.9" y="141">VIN</text>
<text x="72.9" y="143.4">VBIAS</text>
<text x="80" y="141">VOUT_2</text>
<text x="82.3" y="138.5">VOUT</text>
<text x="85.3" y="143.4">CT</text>
<text x="92.6" y="142.4">6</text>
<text x="92.6" y="139.9">7</text>
<text x="126.4" y="139.9">2</text>
<text x="235" y="142.4">1</text>
<text x="235" y="139.9">2</text>
<text x="67.2" y="144.8">3</text>
<text x="72.9" y="145.9">ON</text>
<text x="83.4" y="145.9">GND</text>
<text x="83.9" y="148.4">PAD</text>
<text x="92.6" y="144.8">5</text>
<text x="92.6" y="147.3">9</text>
</g>
<g font-size="1.7">
<text x="184.8" y="23.8">5.0V</text>
<text x="204.6" y="23.8">5.0V</text>
<text x="189.3" y="29.8">C2</text>
<text x="189.3" y="32.7">11-475A</text>
<text x="189.3" y="34.2">1608</text>
<text x="189.3" y="35.7">10V</text>
<text x="189.3" y="31.2">4.7µF 10%</text>
<text x="124.4" y="39.9">5.0V</text>
<text x="136.7" y="39.9">5.0V</text>
<text x="185.1" y="41.2">P</text>
<text x="189.3" y="37.2">X5R</text>
<text x="117" y="44.8">5.0V</text>
<text x="127.4" y="47.3">4.7kΩ 0.1%</text>
<text x="127.4" y="45.8">R2</text>
<text x="139.7" y="47.3">4.7kΩ 0.1%</text>
<text x="139.7" y="45.8">R3</text>
<text x="217.2" y="46.2">P</text>
<text x="127.4" y="50.2">1608</text>
<text x="127.4" y="51.7">1/10W</text>
<text x="127.4" y="53.2">25ppm/°C</text>
<text x="127.4" y="48.8">21-4701</text>
<text x="139.7" y="50.2">1608</text>
<text x="139.7" y="51.7">1/10W</text>
<text x="139.7" y="53.2">25ppm/°C</text>
<text x="139.7" y="48.8">21-4701</text>
<text x="45.4" y="54.7">5.0V</text>
<text x="70.6" y="58.6">21-7500</text>
<text x="70.6" y="57.1">750Ω 0.5%</text>
<text x="70.6" y="55.7">R1</text>
<text x="70.6" y="60.1">1608</text>
<text x="70.6" y="61.6">1/10W</text>
<text x="70.6" y="63.1">25ppm/°C</text>
<text x="154.2" y="64.7">P</text>
<text x="168.8" y="64.6">5.0V</text>
<text x="154" y="69.5">5.0V</text>
<text x="173.3" y="72">100nF 10%</text>
<text x="173.3" y="70.5">C1</text>
<text x="173.3" y="73.4">11-104A</text>
<text x="173.3" y="74.9">1608</text>
<text x="173.3" y="76.4">50V</text>
<text x="173.3" y="77.9">X7R</text>
<text x="33.3" y="82">P</text>
<text x="169" y="82">P</text>
<text x="224.6" y="83.2">P</text>
<text x="47.8" y="84.3">5.0V</text>
<text x="67.8" y="89.4">P</text>
<text x="119.7" y="89.4">P</text>
<text x="154.2" y="86.9">P</text>
<text x="154" y="91.7">5.0V</text>
<text x="45.6" y="106.6">P</text>
<text x="204.6" y="117.6">5.0V</text>
<text x="207.6" y="125">10kΩ 0.1%</text>
<text x="207.6" y="123.5">R4</text>
<text x="207.6" y="128">1608</text>
<text x="207.6" y="129.5">1/8W</text>
<text x="207.6" y="130.9">25ppm/°C</text>
<text x="207.6" y="126.5">21-1002</text>
<text x="58.9" y="132.4">5.0V</text>
<text x="208.1" y="136.6">RT1</text>
<text x="112.8" y="143.8">11-105B</text>
<text x="112.8" y="142.3">1µF 10%</text>
<text x="112.8" y="140.8">C5</text>
<text x="208.1" y="141.1">1608</text>
<text x="208.1" y="142.5">3960K 1%</text>
<text x="208.1" y="139.6">26-0008</text>
<text x="208.1" y="138.1">10kΩ 5%</text>
<text x="51.1" y="149.7">10µF 10%</text>
<text x="51.1" y="148.2">C4</text>
<text x="61.9" y="149.7">10kΩ 0.1%</text>
<text x="61.9" y="148.2">R6</text>
<text x="112.8" y="145.2">1608</text>
<text x="112.8" y="146.7">16V</text>
<text x="112.8" y="148.2">X7R</text>
<text x="120.9" y="147.4">P</text>
<text x="204.8" y="147.4">P</text>
<text x="51.1" y="151.2">11-106B</text>
<text x="51.1" y="152.6">1608</text>
<text x="51.1" y="154.1">10V</text>
<text x="51.1" y="155.6">X5R</text>
<text x="61.9" y="152.6">1608</text>
<text x="61.9" y="154.1">1/8W</text>
<text x="61.9" y="155.6">25ppm/°C</text>
<text x="61.9" y="151.2">21-1002</text>
<text x="96.2" y="152.3">P</text>
<text x="108.5" y="152.3">P</text>
<text x="46.8" y="159.7">P</text>
<text x="59.2" y="159.7">P</text>
<text x="80.7" y="178.3">11-221A</text>
<text x="80.7" y="179.8">1608</text>
<text x="80.7" y="176.9">220pF 1%</text>
<text x="80.7" y="175.4">C3</text>
<text x="80.7" y="181.3">100V</text>
<text x="80.7" y="182.8">C0G</text>
<text x="76.5" y="186.9">P</text>
</g>
</svg>
